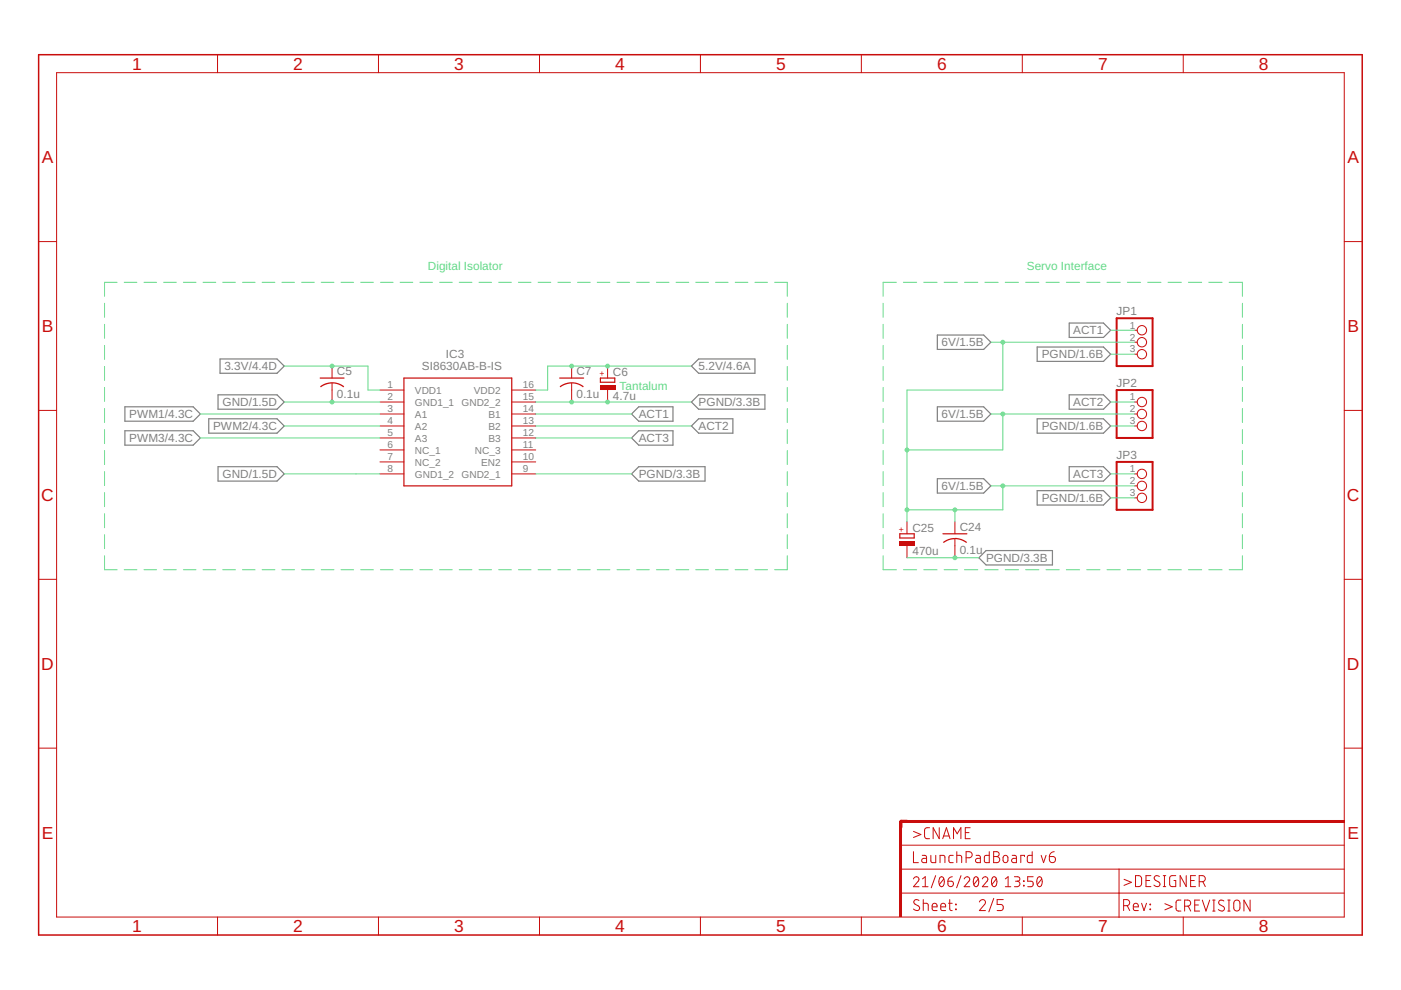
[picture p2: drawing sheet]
<svg xmlns="http://www.w3.org/2000/svg" width="297mm" height="210mm" viewBox="0 0 297 210" stroke-linecap="round" stroke-linejoin="round" font-family="sans-serif">
<g fill="none" stroke="#808080" stroke-width=".25">
<path d="M46.7 76.1h12l1.6 1.5-1.6 1.5h-12zM146.6 77.6l1.5-1.5h12v3h-12zM198.7 71h9.9l1.5 1.6-1.5 1.5h-9.9zM219.9 73.6h14.1l1.5 1.5-1.5 1.5h-14.1zM226.7 68.5h7.3l1.5 1.5-1.5 1.5h-7.3zM26.5 86.3h14.5l1.5 1.5-1.5 1.5h-14.5zM26.5 91.3h14.5l1.5 1.6-1.5 1.5h-14.5zM44.3 88.8h14.4l1.6 1.5-1.6 1.5h-14.4zM46.2 99h12.5l1.6 1.5-1.6 1.5h-12.5zM46.2 83.7h12.5l1.6 1.5-1.6 1.6h-12.5zM133.9 87.8l1.5-1.5h7.3v3h-7.3zM133.9 92.9l1.5-1.6h7.3v3.1h-7.3z"/>
<path d="M146.6 85.2l1.5-1.5h14.1v3.1h-14.1zM146.6 90.3l1.5-1.5h7.3v3h-7.3zM198.7 86.3h9.9l1.5 1.5-1.5 1.5h-9.9zM219.9 88.8h14.1l1.5 1.5-1.5 1.5h-14.1zM226.7 99h7.3l1.5 1.5-1.5 1.5h-7.3zM226.7 83.7h7.3l1.5 1.5-1.5 1.6h-7.3zM133.9 100.5l1.5-1.5h14.1v3h-14.1zM198.7 101.5h9.9l1.5 1.5-1.5 1.5h-9.9zM207.5 118.3l1.6-1.6h14v3.1h-14zM219.9 104h14.1l1.5 1.6-1.5 1.5h-14.1z"/>
</g>
<g fill="#c90d0c">
<path d="M190.7 174.1h.6v20.3h-.6z" fill-rule="evenodd"/>
<path d="M191 173.8h94v.6h-94z" fill-rule="evenodd"/>
</g>
<g fill="#c90d0c">
<path d="M190.7 174.1h.6v20.3h-.6zM190.7 174.1v20.3h.6v-20.3z"/>
<path d="M191 173.8h94v.6h-94zM191 173.8v.6h94v-.6z"/>
</g>
<g fill="none" stroke="#c90d0c" stroke-width=".21">
<path d="M12 15.4h273v179h-273zM46.1 11.6v3.8M80.2 11.6v3.8M114.4 11.6v3.8M148.5 11.6v3.8M182.6 11.6v3.8M216.7 11.6v3.8M250.9 11.6v3.8M8.2 51.2h3.8M285 51.2h3.8M240.6 70h.5M240.6 72.6h.5"/>
<path d="M240.6 75.1h.5M8.2 87h3.8M70.4 81.2v1.5M80.6 82.7h5M80.6 85.2h5M80.6 87.8h5M80.6 90.3h5M80.6 92.9h5M80.6 95.4h5M80.6 97.9h5M108.5 82.7h5.1M108.5 85.2h5.1"/>
<path d="M108.5 87.8h5.1M108.5 90.3h5.1M108.5 92.9h5.1M108.5 95.4h5.1M108.5 97.9h5.1M240.6 85.2h.5M240.6 87.8h.5M240.6 90.3h.5M285 87h3.8M80.6 100.5h5M108.5 100.5h5.1M240.6 100.5h.5"/>
<path d="M240.6 103h.5M240.6 105.6h.5M8.2 122.8h3.8M285 122.8h3.8M8.2 158.6h3.8M285 158.6h3.8M191 179.2h94M193.7 176.3l1.5 .6-1.5 .7M197.1 175.5h-.7l-.4 .5 .1 1.6 .3 .2h.7M199.1 175.5v2.3l-1.3-2.3v2.3M199.9 177.8l.8-2.3 .7 2.3M200.1 177.2h1.1"/>
<path d="M202.2 177.8v-2.3l.7 1.3 .8-1.3v2.3M204.7 176.5h.7M205.7 175.5h-1v2.3h1M46.1 194.4v3.8M80.2 194.4v3.8M114.4 194.4v3.8M148.5 194.4v3.8M182.6 194.4v3.8M191 189.4h94M191 184.3h94M193.7 186.4a.58 .58 0 0 1 .8-.5 .58 .58 0 0 1 .2 .9l-1 1.2h1.1M193.7 180.6v2.3h1"/>
<path d="M194.8 190.9a.58 .58 0 0 0-.8-.1 .58 .58 0 0 0 0 .9l.7 .4a.58 .58 0 0 1 .1 .9 .58 .58 0 0 1-.9-.1l-.2-.2M195.5 181.4h.7l.2 .3v1.2h-.5a.46 .46 0 0 1-.5-.5 .46 .46 0 0 1 .5-.4h.5M195.6 188h1.2M195.6 186.4l.6-.5v2.1M195.7 191.5l1 .1 .1 1.5M195.7 190.7v2.4M197.4 181.4v1.3l.3 .2h.7v-1.5M197.6 192.3h1.1a.54 .54 0 0 0-.4-.8 .54 .54 0 0 0-.7 .5l.2 1 .9 .1M198.4 185.7l-1 2.5M199.3 182.9v-1.5l.9 .1 .1 1.4M199.3 186l.2-.1a.86 .86 0 0 1 .7 1.3 .6 .6 0 0 1-.6 .8 .6 .6 0 0 1-.5-.8v-.5zM199.5 192.3h1a.54 .54 0 0 0-.4-.8 .54 .54 0 0 0-.6 .5l.1 1 .9 .1"/>
<path d="M200.1 186.4l-.9 1.1M201 186.8h.7a.59 .59 0 0 1 .4 .7 .59 .59 0 0 1-.6 .5 .59 .59 0 0 1-.5-.6zM201.1 191.5h.8M201.4 190.7v2.1l.5 .3M201.9 185.9l-.6 .3-.3 .6M202.1 181.4h-.7l-.2 .3 .1 1.1 .8 .1M202.6 191.7l.1 .1zM202.6 192.7l.1 .2zM202.9 181.4l.9 .1 .1 1.4M202.9 180.6v2.3M203.8 185.7l-1 2.5M204.4 186.4a.58 .58 0 0 1 .9-.5 .58 .58 0 0 1 .1 .9l-1 1.2h1.2"/>
<path d="M204.8 181.9h.7a.65 .65 0 0 0 .6-.7 .65 .65 0 0 0-.6-.6h-.7v2.3M206.6 186l.2-.1a.86 .86 0 0 1 .7 1.3 .6 .6 0 0 1-.6 .8 .6 .6 0 0 1-.5-.8v-.5zM206.9 181.4h.7l.3 .3v1.2h-.6a.46 .46 0 0 1-.5-.5 .46 .46 0 0 1 .5-.4h.6M207.4 186.4l-.9 1.1M207.6 191.2a.64 .64 0 0 1 1-.5 .64 .64 0 0 1 .1 1.1l-1.1 1.3h1.3M208.3 186.4a.58 .58 0 0 1 .8-.5 .58 .58 0 0 1 .2 .9l-1 1.2h1.1M209.7 180.6v2.3h-.8l-.2-.2v-1.1l.2-.2h.8M210.5 186l.1-.1a.86 .86 0 0 1 .7 1.3v.3a.51 .51 0 0 1-.5 .5 .51 .51 0 0 1-.5-.5l-.1-.8zM210.7 180.6h.6a.52 .52 0 0 1 .5 .5 .52 .52 0 0 1-.5 .5 .65 .65 0 0 1 .7 .7 .65 .65 0 0 1-.7 .6h-.6zM210.7 181.6h.6M210.7 190.5l-1 2.8M211.2 186.4l-.9 1.1"/>
<path d="M212.7 190.7h-1.3v1.1h.8a.66 .66 0 0 1 .5 .6 .66 .66 0 0 1-.5 .7h-.8M212.8 181.5l.5-.1a.92 .92 0 0 1 .1 1.4l-.3 .1-.3-.2-.1-.3zM213.1 186.4l.6-.5v2.1M213.1 188h1.2M214.6 181.4h.7l.2 .2v1.3h-.6a.46 .46 0 0 1-.4-.5 .46 .46 0 0 1 .4-.4h.6M215.1 185.9h.7a.48 .48 0 0 1 .4 .5 .48 .48 0 0 1-.4 .4h-.5M215.6 186.8a.58 .58 0 0 1 .7 .6 .58 .58 0 0 1-.7 .6h-.5M216.7 194.4v3.8M217 186.8l.1 .1zM217 187.7l.1 .1zM217.2 181.6v-.2h-.8v1.5M218.8 180.6v2.3h-.7l-.3-.4v-.9l.3-.2h.7"/>
<path d="M219.1 185.9h-1.2v.9h.7a.59 .59 0 0 1 .5 .6 .59 .59 0 0 1-.5 .6h-.7M220.1 186l.1-.1a.86 .86 0 0 1 .8 1.3l-.1 .3a.51 .51 0 0 1-.5 .5 .51 .51 0 0 1-.5-.5l-.1-.8zM220.7 181.4l.6 1.5 .5-1.5M220.9 186.4l-1 1.1M222.5 181.6h.8a.66 .66 0 0 1 .5 .7 .66 .66 0 0 1-.7 .6 .66 .66 0 0 1-.6-.6zM223.5 180.6l-.7 .3-.3 .7M237.3 184.3v10.2M238.2 192h.7a.65 .65 0 0 0 .6-.6 .65 .65 0 0 0-.6-.7h-.7v2.4M238.3 186.4l1.6 .7-1.6 .6M239 192l.5 1.1M240.3 192.3h1a.55 .55 0 0 0-.3-.8 .55 .55 0 0 0-.7 .5l.1 1 .9 .1M240.7 185.7h.9l.4 .4v1.4l-.4 .5h-.9z"/>
<path d="M242 191.5l.5 1.6 .6-1.6M243 186.7h.8M243.8 192.7l.1 .2zM243.8 191.7l.1 .1zM244 185.7h-1v2.3h1M245.8 185.8a.58 .58 0 0 0-.9-.1 .58 .58 0 0 0 .1 .9l.7 .4a.58 .58 0 0 1 .1 .9 .58 .58 0 0 1-.9-.1l-.3-.1M246.6 185.7h.6M246.6 188h.6M246.9 185.7v2.3M247 191.6l1.5 .7-1.5 .6M249.3 185.7h-1l-.3 .3v1.5l.2 .4 1.1 .1v-1.3h-.4M250.4 190.8l-.7 .1-.4 .4 .1 1.7 .3 .1 .7 .1"/>
<path d="M250.9 194.4v3.8M251.2 192.1h.6a.65 .65 0 0 0 .7-.6 .65 .65 0 0 0-.7-.7h-.6v2.4M251.5 185.7v2.3l-1.3-2.3v2.3M251.9 192.1l.6 1.1M252.4 186.7h.8M253.3 191.9h.8M253.5 185.7h-1.1v2.3h1.1M254.3 186.9h.6a.65 .65 0 0 0 .6-.6 .65 .65 0 0 0-.6-.6h-.6v2.3M254.3 190.8h-1v2.4h1M254.9 190.8l.8 2.4 .8-2.4M255 186.9l.5 1.1M257.1 193.2h.5"/>
<path d="M257.1 190.8h.5M257.4 190.8v2.4M259.5 191a.58 .58 0 0 0-.9-.1 .58 .58 0 0 0 0 .9l.8 .4a.58 .58 0 0 1 0 .9 .58 .58 0 0 1-.8-.1l-.3-.2M260.3 193.2h.5M260.3 190.8h.5M260.6 190.8v2.4M261.7 191.1a.66 .66 0 0 1 .7-.2 .66 .66 0 0 1 .5 .6v1a.66 .66 0 0 1-.7 .7 .66 .66 0 0 1-.6-.7zM265 190.8v2.4l-1.3-2.4v2.4"/>
<circle cx="242.1" cy="70" r=".99"/>
<circle cx="242.1" cy="75.1" r=".99"/>
<circle cx="242.1" cy="72.6" r=".99"/>
<circle cx="242.1" cy="90.3" r=".99"/>
<circle cx="242.1" cy="87.8" r=".99"/>
<circle cx="242.1" cy="85.2" r=".99"/>
<circle cx="242.1" cy="105.6" r=".99"/>
<circle cx="242.1" cy="100.5" r=".99"/>
<circle cx="242.1" cy="103" r=".99"/>
</g>
<path d="M192.3 174.1h-1.3v1.3" fill="none" stroke="#c90d0c" stroke-width=".61"/>
<path d="M8.2 11.6h280.6v186.6h-280.6z" fill="none" stroke="#c90d0c" stroke-width=".32"/>
<path d="M67.9 80.2h5M85.6 80.2h22.9v22.8h-22.9z" fill="none" stroke="#c90d0c" stroke-width=".25"/>
<path d="M236.7 67.5h7.7v10.1h-7.7zM236.7 82.7h7.7v10.2h-7.7zM236.7 97.9h7.7v10.2h-7.7z" fill="none" stroke="#c90d0c" stroke-width=".42"/>
<g fill="#c90d0c">
<path d="M70.4 81l1.4 .3 1.2 .6-.2 .2-1.4-.7-1-.1z" fill-rule="evenodd"/>
<path d="M67.9 81.9l1.2-.6 1.3-.3v.3l-1.5 .3-.9 .5z" fill-rule="evenodd"/>
</g>
<g fill="#c90d0c">
<path d="M70.4 81h.3a4.1 4.1 0 0 1 2.3 .9l-.2 .2-1.4-.7-1-.1zM70.4 81v.3l1 .1 1.4 .7 .2-.2-1.2-.6z"/>
<path d="M67.9 81.9a4.3 4.3 0 0 1 2.5-.9v.3l-1.5 .3-.9 .5zM67.9 81.9l.1 .2 .9-.5 1.5-.3v-.3l-1.3 .3z"/>
</g>
<path d="M70.4 77.6v2.6M70.4 82.7v2.5" fill="none" stroke="#c90d0c" stroke-width=".21"/>
<path d="M127.3 80.2h3v.8h-3z" fill="none" stroke="#c90d0c" stroke-width=".25"/>
<path d="M127.2 81.8h3.3v.9h-3.3z" fill-rule="evenodd" fill="#c90d0c"/>
<path d="M127.2 81.8h3.3v.9h-3.3zM127.2 81.8v.9h3.3v-.9z" fill="#c90d0c"/>
<path d="M128.8 77.6v2.6M121.2 81.2v1.5M128.8 82.7v2.5" fill="none" stroke="#c90d0c" stroke-width=".21"/>
<path d="M118.7 80.2h5" fill="none" stroke="#c90d0c" stroke-width=".25"/>
<g fill="#c90d0c">
<path d="M121.2 81l1.4 .3 1.2 .6-.2 .2-1.4-.7-1-.1z" fill-rule="evenodd"/>
<path d="M118.7 81.9l1.2-.6 1.3-.3v.3l-1 .1-1.4 .7z" fill-rule="evenodd"/>
</g>
<g fill="#c90d0c">
<path d="M121.2 81h.3a4.1 4.1 0 0 1 2.3 .9l-.2 .2-1.4-.7-1-.1zM121.2 81v.3l1 .1 1.4 .7 .2-.2-1.2-.6z"/>
<path d="M118.7 81.9a4.2 4.2 0 0 1 2.5-.9v.3l-1 .1-1.4 .7zM118.7 81.9l.1 .2a4.1 4.1 0 0 1 2.4-.8v-.3l-.8 .1-1 .4z"/>
</g>
<path d="M121.2 77.6v2.6M121.2 82.7v2.5" fill="none" stroke="#c90d0c" stroke-width=".21"/>
<path d="M190.8 113.2h3v.9h-3z" fill="none" stroke="#c90d0c" stroke-width=".25"/>
<path d="M190.6 114.8h3.4v.9h-3.4z" fill-rule="evenodd" fill="#c90d0c"/>
<path d="M190.6 114.8h3.4v.9h-3.4zM190.6 114.8v.9h3.4v-.9z" fill="#c90d0c"/>
<path d="M192.3 110.6v2.6M192.3 115.7v2.6M202.5 114.2v1.5" fill="none" stroke="#c90d0c" stroke-width=".21"/>
<path d="M199.9 113.2h5.1" fill="none" stroke="#c90d0c" stroke-width=".25"/>
<g fill="#c90d0c">
<path d="M202.5 114l1.3 .3 1.2 .6-.1 .2-1.4-.7-1-.1z" fill-rule="evenodd"/>
<path d="M199.9 114.9l1.2-.6 1.4-.2v.2l-1.1 .1-1.3 .7z" fill-rule="evenodd"/>
</g>
<g fill="#c90d0c">
<path d="M202.5 114h.2a4.3 4.3 0 0 1 2.3 .9l-.1 .2-1.4-.7-1-.1zM202.5 114v.3l1 .1 1.4 .7 .1-.2-1.2-.6z"/>
<path d="M199.9 114.9a3.8 3.8 0 0 1 2.6-.8v.2l-1.1 .1-1.3 .7zM199.9 114.9l.2 .2 1.3-.7 1.1-.1v-.2l-1.4 .2z"/>
</g>
<path d="M202.5 110.6v2.6M202.5 115.7v2.6" fill="none" stroke="#c90d0c" stroke-width=".21"/>
<path d="M60.3 77.6h17.7v5.1h2.6" fill="none" stroke="#62d987" stroke-width=".21"/>
<circle cx="70.4" cy="77.6" r=".51" fill="#62d987"/>
<path d="M69.9 77.6a.51 .51 0 0 1 1 0 .51 .51 0 0 1-1 0zM69.9 77.6a.51 .51 0 0 0 1 0 .51 .51 0 0 0-1 0z" fill="#62d987"/>
<path d="M146.6 77.6h-30.5v5.1h-2.5" fill="none" stroke="#62d987" stroke-width=".21"/>
<g fill="#62d987">
<circle cx="128.8" cy="77.6" r=".51"/>
<circle cx="121.2" cy="77.6" r=".51"/>
</g>
<g fill="#62d987">
<path d="M128.3 77.6a.51 .51 0 0 1 1 0 .51 .51 0 0 1-1 0zM128.3 77.6a.51 .51 0 0 0 1 0 .51 .51 0 0 0-1 0z"/>
<path d="M120.7 77.6a.51 .51 0 0 1 1 0 .51 .51 0 0 1-1 0zM120.7 77.6a.51 .51 0 0 0 1 0 .51 .51 0 0 0-1 0z"/>
</g>
<path d="M60.3 85.2h20.3M60.3 100.5h20.3" fill="none" stroke="#62d987" stroke-width=".21"/>
<circle cx="70.4" cy="85.2" r=".51" fill="#62d987"/>
<path d="M69.9 85.2a.51 .51 0 0 1 1 0 .51 .51 0 0 1-1 0zM69.9 85.2a.51 .51 0 0 0 1 0 .51 .51 0 0 0-1 0z" fill="#62d987"/>
<g fill="none" stroke="#62d987" stroke-width=".21">
<path d="M210.1 72.6h30.5M212.6 72.6v10.1h-20.3M235.5 70h5.1M42.5 87.8h38.1M42.5 92.9h38.1M60.3 90.3h20.3M113.6 87.8h20.3M113.6 90.3h33M113.6 92.9h20.3M210.1 87.8h30.5M235.5 85.2h5.1M210.1 103h30.5"/>
<path d="M235.5 100.5h5.1"/>
</g>
<circle cx="212.6" cy="72.6" r=".51" fill="#62d987"/>
<path d="M212.1 72.6a.51 .51 0 0 1 1 0 .51 .51 0 0 1-1 0zM212.1 72.6a.51 .51 0 0 0 1 0 .51 .51 0 0 0-1 0z" fill="#62d987"/>
<path d="M192.3 82.7v27.9M212.6 87.8v7.6h-20.3" fill="none" stroke="#62d987" stroke-width=".21"/>
<g fill="#62d987">
<circle cx="212.6" cy="87.8" r=".51"/>
<circle cx="192.3" cy="95.4" r=".51"/>
</g>
<g fill="#62d987">
<path d="M212.1 87.8a.51 .51 0 0 1 1 0 .51 .51 0 0 1-1 0zM212.1 87.8a.51 .51 0 0 0 1 0 .51 .51 0 0 0-1 0z"/>
<path d="M191.8 95.4a.51 .51 0 0 1 1 0 .51 .51 0 0 1-1 0zM191.8 95.4a.51 .51 0 0 0 1 0 .51 .51 0 0 0-1 0z"/>
</g>
<path d="M212.6 103v5.1h-10.1" fill="none" stroke="#62d987" stroke-width=".21"/>
<g fill="#62d987">
<circle cx="212.6" cy="103" r=".51"/>
<circle cx="192.3" cy="108.1" r=".51"/>
</g>
<g fill="#62d987">
<path d="M212.1 103a.51 .51 0 0 1 1 0 .51 .51 0 0 1-1 0zM212.1 103a.51 .51 0 0 0 1 0 .51 .51 0 0 0-1 0z"/>
<path d="M191.8 108.1a.51 .51 0 0 1 1 0 .51 .51 0 0 1-1 0zM191.8 108.1a.51 .51 0 0 0 1 0 .51 .51 0 0 0-1 0z"/>
</g>
<path d="M192.3 108.1h10.2v2.5" fill="none" stroke="#62d987" stroke-width=".21"/>
<circle cx="202.5" cy="108.1" r=".51" fill="#62d987"/>
<path d="M202 108.1a.51 .51 0 0 1 1 0 .51 .51 0 0 1-1 0zM202 108.1a.51 .51 0 0 0 1 0 .51 .51 0 0 0-1 0z" fill="#62d987"/>
<g fill="none" stroke="#62d987" stroke-width=".21">
<path d="M24.8 59.9h-2.6v2.9M26.3 59.9h2.7M30.5 59.9h2.7M34.7 59.9h2.7M38.9 59.9h2.7M43.1 59.9h2.6M47.2 59.9h2.7M51.4 59.9h2.7M55.6 59.9h2.7M59.8 59.9h2.6M63.9 59.9h2.7M68.1 59.9h2.7"/>
<path d="M72.3 59.9h2.7M76.5 59.9h2.7M80.7 59.9h2.6M84.8 59.9h2.7M89 59.9h2.7M93.2 59.9h2.7M97.4 59.9h2.7M101.6 59.9h2.6M105.7 59.9h2.7M109.9 59.9h2.7M114.1 59.9h2.7M118.3 59.9h2.6"/>
<path d="M122.4 59.9h2.7M126.6 59.9h2.7M130.8 59.9h2.7M135 59.9h2.7M139.2 59.9h2.6M143.3 59.9h2.7M147.5 59.9h2.7M151.7 59.9h2.7M155.9 59.9h2.7M160.1 59.9h2.6M164.2 59.9h2.7v2.9M190.1 59.9h-2.9v2.9"/>
<path d="M191.5 59.9h2.9M195.9 59.9h2.8M200.2 59.9h2.8M204.5 59.9h2.8M208.8 59.9h2.8M213.1 59.9h2.8M217.4 59.9h2.9M221.8 59.9h2.8M226.1 59.9h2.8M230.4 59.9h2.8M234.7 59.9h2.8M239 59.9h2.8"/>
<path d="M243.3 59.9h2.8M247.6 59.9h2.9M252 59.9h2.8M256.3 59.9h2.8M260.6 59.9h2.8v2.9M22.2 64.3v3M22.2 68.8v2.9M22.2 73.2v3M22.2 77.7v2.9M166.9 64.3v3M166.9 68.8v2.9M166.9 73.2v3"/>
<path d="M166.9 77.7v2.9M187.2 64.3v3M187.2 68.8v2.9M187.2 73.2v3M187.2 77.7v2.9M263.4 64.3v3M263.4 68.8v2.9M263.4 73.2v3M263.4 77.7v2.9M22.2 82.1v3M22.2 86.6v3M22.2 91.1v2.9"/>
<path d="M22.2 95.5v3M22.2 100v3M113.6 85.2h33M166.9 82.1v3M166.9 86.6v3M166.9 91.1v2.9M166.9 95.5v3M166.9 100v3M187.2 82.1v3M187.2 86.6v3M187.2 91.1v2.9M187.2 95.5v3"/>
<path d="M187.2 100v3M263.4 82.1v3M263.4 86.6v3M263.4 91.1v2.9M263.4 95.5v3M263.4 100v3M22.2 117.8v3h2.6M22.2 104.5v2.9M22.2 108.9v3M22.2 113.4v2.9M166.9 104.5v2.9M166.9 108.9v3"/>
<path d="M166.9 113.4v2.9M166.9 117.8v3h-2.7M187.2 117.8v3h2.9M187.2 104.5v2.9M187.2 108.9v3M187.2 113.4v2.9M263.4 117.8v3h-2.8M263.4 104.5v2.9M263.4 108.9v3M263.4 113.4v2.9M26.3 120.8h2.7M30.5 120.8h2.7"/>
<path d="M34.7 120.8h2.7M38.9 120.8h2.7M43.1 120.8h2.6M47.2 120.8h2.7M51.4 120.8h2.7M55.6 120.8h2.7M59.8 120.8h2.6M63.9 120.8h2.7M68.1 120.8h2.7M72.3 120.8h2.7M76.5 120.8h2.7M80.7 120.8h2.6"/>
<path d="M84.8 120.8h2.7M89 120.8h2.7M93.2 120.8h2.7M97.4 120.8h2.7M101.6 120.8h2.6M105.7 120.8h2.7M109.9 120.8h2.7M114.1 120.8h2.7M118.3 120.8h2.6M122.4 120.8h2.7M126.6 120.8h2.7M130.8 120.8h2.7"/>
<path d="M135 120.8h2.7M139.2 120.8h2.6M143.3 120.8h2.7M147.5 120.8h2.7M151.7 120.8h2.7M155.9 120.8h2.7M160.1 120.8h2.6M191.5 120.8h2.9M195.9 120.8h2.8M200.2 120.8h2.8M204.5 120.8h2.8M208.8 120.8h2.8"/>
<path d="M213.1 120.8h2.8M217.4 120.8h2.9M221.8 120.8h2.8M226.1 120.8h2.8M230.4 120.8h2.8M234.7 120.8h2.8M239 120.8h2.8M243.3 120.8h2.8M247.6 120.8h2.9M252 120.8h2.8M256.3 120.8h2.8"/>
</g>
<g fill="#62d987">
<circle cx="128.8" cy="85.2" r=".51"/>
<circle cx="121.2" cy="85.2" r=".51"/>
</g>
<g fill="#62d987">
<path d="M128.3 85.2a.51 .51 0 0 1 1 0 .51 .51 0 0 1-1 0zM128.3 85.2a.51 .51 0 0 0 1 0 .51 .51 0 0 0-1 0z"/>
<path d="M120.7 85.2a.51 .51 0 0 1 1 0 .51 .51 0 0 1-1 0zM120.7 85.2a.51 .51 0 0 0 1 0 .51 .51 0 0 0-1 0z"/>
</g>
<path d="M235.5 75.1h5.1M235.5 90.3h5.1M113.6 100.5h20.3M192.3 118.3h15.2M235.5 105.6h5.1" fill="none" stroke="#62d987" stroke-width=".21"/>
<circle cx="202.5" cy="118.3" r=".51" fill="#62d987"/>
<path d="M202 118.3a.51 .51 0 0 1 1 0 .51 .51 0 0 1-1 0zM202 118.3a.51 .51 0 0 0 1 0 .51 .51 0 0 0-1 0z" fill="#62d987"/>
<g font-size="3.7" fill="#c90d0c">
<text x="28" y="14.8">1</text>
<text x="62.2" y="14.8">2</text>
<text x="96.3" y="14.8">3</text>
<text x="130.4" y="14.8">4</text>
<text x="164.5" y="14.8">5</text>
<text x="198.7" y="14.8">6</text>
<text x="232.8" y="14.8">7</text>
<text x="266.9" y="14.8">8</text>
<text x="8.9" y="34.6">A</text>
<text x="285.7" y="34.6">A</text>
<text x="8.9" y="70.4">B</text>
<text x="285.7" y="70.4">B</text>
<text x="8.8" y="106.2">C</text>
<text x="285.6" y="106.2">C</text>
<text x="8.8" y="142">D</text>
<text x="285.6" y="142">D</text>
<text x="8.9" y="177.8">E</text>
<text x="285.7" y="177.8">E</text>
<text x="28" y="197.6">1</text>
<text x="62.2" y="197.6">2</text>
<text x="96.3" y="197.6">3</text>
<text x="130.4" y="197.6">4</text>
<text x="164.5" y="197.6">5</text>
<text x="198.7" y="197.6">6</text>
<text x="232.8" y="197.6">7</text>
<text x="266.9" y="197.6">8</text>
</g>
<g font-size="2.5" fill="#62d987">
<text x="90.7" y="57.3">Digital Isolator</text>
<text x="217.7" y="57.3">Servo Interface</text>
<text x="131.4" y="82.7">Tantalum</text>
</g>
<g font-size="2.5" fill="#808080">
<text x="227.5" y="70.9">ACT1</text>
<text x="236.8" y="66.8">JP1</text>
<text x="94.5" y="76">IC3</text>
<text x="199.6" y="73.4">6V/1.5B</text>
<text x="220.9" y="76">PGND/1.6B</text>
<text x="47.6" y="78.5">3.3V/4.4D</text>
<text x="71.4" y="79.5">C5</text>
<text x="89.5" y="78.5">SI8630AB-B-IS</text>
<text x="122.2" y="79.5">C7</text>
<text x="130" y="79.7">C6</text>
<text x="148.1" y="78.5">5.2V/4.6A</text>
<text x="236.8" y="82.1">JP2</text>
<text x="27.4" y="88.7">PWM1/4.3C</text>
<text x="47.2" y="86.1">GND/1.5D</text>
<text x="71.4" y="84.4">0.1u</text>
<text x="122.2" y="84.4">0.1u</text>
<text x="130" y="84.8">4.7u</text>
<text x="135.4" y="88.7">ACT1</text>
<text x="148.1" y="86.1">PGND/3.3B</text>
<text x="199.6" y="88.7">6V/1.5B</text>
<text x="227.5" y="86.1">ACT2</text>
<text x="27.4" y="93.8">PWM3/4.3C</text>
<text x="45.2" y="91.2">PWM2/4.3C</text>
<text x="135.4" y="93.8">ACT3</text>
<text x="148.1" y="91.2">ACT2</text>
<text x="220.9" y="91.2">PGND/1.6B</text>
<text x="47.2" y="101.4">GND/1.5D</text>
<text x="135.4" y="101.4">PGND/3.3B</text>
<text x="227.5" y="101.4">ACT3</text>
<text x="236.8" y="97.3">JP3</text>
<text x="199.6" y="103.9">6V/1.5B</text>
<text x="220.9" y="106.5">PGND/1.6B</text>
<text x="193.5" y="112.7">C25</text>
<text x="203.5" y="112.5">C24</text>
<text x="193.5" y="117.8">470u</text>
<text x="203.5" y="117.4">0.1u</text>
<text x="209.1" y="119.1">PGND/3.3B</text>
</g>
<g font-size="2.1" fill="#808080">
<text x="239.6" y="69.7">1</text>
<text x="239.6" y="72.2">2</text>
<text x="239.6" y="74.7">3</text>
<text x="82.1" y="82.4">1</text>
<text x="88" y="83.5">VDD1</text>
<text x="100.5" y="83.5">VDD2</text>
<text x="110.8" y="82.4">16</text>
<text x="82.1" y="84.9">2</text>
<text x="82.1" y="87.4">3</text>
<text x="82.1" y="90">4</text>
<text x="88" y="86">GND1_1</text>
<text x="88" y="88.5">A1</text>
<text x="97.8" y="86">GND2_2</text>
<text x="103.6" y="88.5">B1</text>
<text x="110.8" y="84.9">15</text>
<text x="110.8" y="87.4">14</text>
<text x="110.8" y="90">13</text>
<text x="239.6" y="84.9">1</text>
<text x="239.6" y="87.4">2</text>
<text x="239.6" y="90">3</text>
<text x="82.1" y="92.5">5</text>
<text x="82.1" y="95">6</text>
<text x="88" y="91.1">A2</text>
<text x="88" y="93.6">A3</text>
<text x="103.6" y="91.1">B2</text>
<text x="103.6" y="93.6">B3</text>
<text x="110.8" y="92.5">12</text>
<text x="110.8" y="95">11</text>
<text x="82.1" y="97.6">7</text>
<text x="82.1" y="100.1">8</text>
<text x="88" y="96.2">NC_1</text>
<text x="88" y="98.7">NC_2</text>
<text x="88" y="101.2">GND1_2</text>
<text x="97.8" y="101.2">GND2_1</text>
<text x="100.7" y="96.2">NC_3</text>
<text x="102" y="98.7">EN2</text>
<text x="110.8" y="97.6">10</text>
<text x="110.8" y="100.1">9</text>
<text x="239.6" y="100.1">1</text>
<text x="239.6" y="102.7">2</text>
<text x="239.6" y="105.2">3</text>
</g>
<g font-size="1.8" fill="#c90d0c">
<text x="128.2" y="79.8" transform="rotate(-90 128.2 79.8)">+</text>
<text x="191.7" y="112.8" transform="rotate(-90 191.7 112.8)">+</text>
</g>
</svg>
